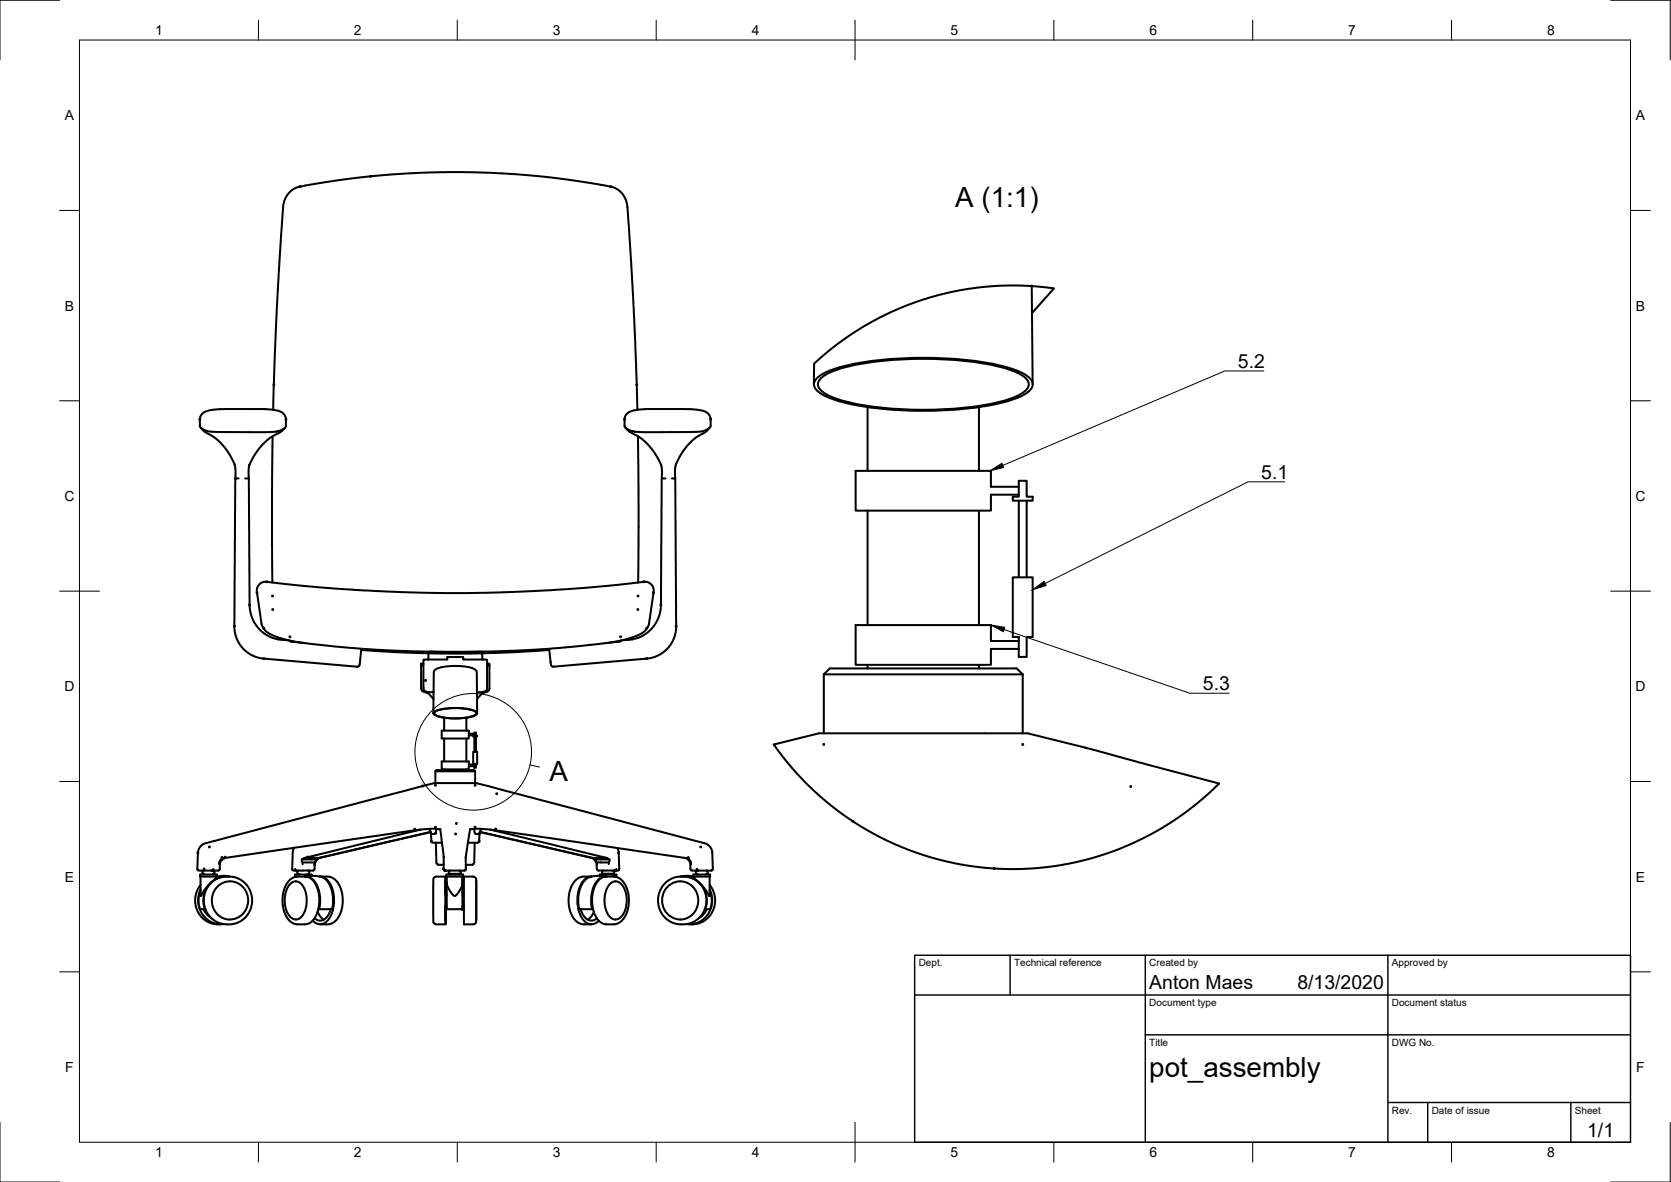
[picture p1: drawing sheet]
<svg xmlns="http://www.w3.org/2000/svg" width="420mm" height="297mm" viewBox="0 0 420 297" stroke-linecap="round" stroke-linejoin="round" font-family="sans-serif">
<!-- layer: Visible -->
<g fill="none" stroke="#000" stroke-width=".51">
<path d="M259.4 71.9l-3.6-.2-5.6 .2-4.4 .4-4.3 .6-4.3 .9-4.9 1.4-8 3.1-4.9 2.5-5.6 3.4-4.9 3.5-4 3.5-.2 .2-.1 5.2M259.4 71.9l5.6 .6-5.5 6.2M259.4 71.9l.3 24.7M205.8 94.7a27.3 27.3 0 0 1 11.8-3.8 99 99 0 0 1 34.9 1.2 13.5 13.5 0 0 1 6.7 3.2 2.03 2.03 0 0 1-.6 3.1 27.3 27.3 0 0 1-11.8 3.8 99 99 0 0 1-34.9-1.1 13.5 13.5 0 0 1-6.7-3.3 2.03 2.03 0 0 1 .6-3.1zM206.1 95.4a13 13 0 0 1 6.5-3.1 92.9 92.9 0 0 1 39.1 0l1.6 .4a8.3 8.3 0 0 1 5.3 3.3 2.08 2.08 0 0 1-1 2.4 26.3 26.3 0 0 1-11.4 3.6 95.6 95.6 0 0 1-33.6-1.1l-1.5-.4a8.3 8.3 0 0 1-5.3-3.3l-.1-.6zM50.5 107.5l1 1 2 1.1 1.4 1.2 2.3 2.6 1.9 3.6 .1 3.2M50.8 104l.6-.4 1-.4 2.6-.4h11.2l2.5 .2 1.7 .4 1 .7 .5 1.1v1.9l-.3 .5-.6 .4-1.1 .4-1 .1-13.9 .1-2.7-.2-1.3-.5-.7-.7v-2.2zM68.5 109.6v36.8M68.7 103l.8-22.7 .8-15.2 .9-13.2 .3-1.5 .6-1.3 1.2-1.2 1.4-.8 9.4-1.7 7.7-1 6.6-.6 14.1-.5 13.4 .2 7.9 .6 6.7 .7 13.3 2.2 1.5 .6 1.2 1.2 1.1 2.2 .5 5.6 1.3 23.2 .9 23.2M71.6 107.5l-1 1-3.2 2-1.8 1.7-2.3 3.4-.6 1.4-.2 1.1 .4 35.4 .8 2.5 .8 1.3 1 1.1 1.3 1 1.1 .6 2.2 .7M157.3 107.5l1 1 3 1.7 2.2 2.2 1.6 2.1 1.1 2.1 .3 2-.4 34.8-.5 1.7-.6 1.3-1.4 1.8-1 1-1.3 .7-2.5 .8M157.6 104l.8-.6 .9-.2 2.9-.4h10.5l2.9 .2 1.7 .4 1 .8 .4 1v1.9l-.2 .4-.8 .5-1.8 .5-13.8 .1-2.8-.2-1.4-.4-.8-.8v-2.1z"/>
<path d="M160.4 109.6l.2 17.1-.1 19.7M178.5 107.5l-1.1 1-1.9 1.1-1.5 1.2-2.4 2.9-1.7 3.2-.1 3.3M218.1 102.3v16M246.1 102.3v16M59.2 120.2h.8M59.2 120.2l-.3 37.5 .5 2.3 .9 1.9 1.3 1.5 1 .8 1.7 .9 1.6 .4 23.9 2 .6-.3 .1-.8M61.6 120.2h1M166.4 120.2h.9M168.9 120.2h.9M169.8 120.2l.2 37.6-.3 2.1-1.1 2.2-1.2 1.3-1 .8-1.6 .8-1.7 .5-23.9 2-.6-.3-.2-.8M218.1 128.3v28.8M246.1 128.3v28.8"/>
<path d="M256.2 120.8h1.9v4h1.6v1h-5v-1h1.5zM256.2 122.3h-7v-4h-34.1v10h34.1v-4h7M256.2 125.8v19.3M258.1 125.8v19.3M66.2 157.7l.9 1.1 2.1 1.1 2.9 .9 3.8 .7 8.7 1 10.1 .8 17.4 .5 10.8-.1 8.9-.3 9-.6 10-1 4.6-.7 3.8-1 2.5-1.2 1-1.2M66.3 157.8l-.5-.9-1.2-8.6 .2-.9 .6-.7 .5-.3 .8-.2 9.4 1 13.1 1 12 .6 10.1 .2h11.4l14.9-.6 10-.7 14.9-1.5 1.2 .6 .5 .8 .2 .6-1.2 8.7-.6 .9M254.7 145.1h5v15h-1.6v5h-1.9v-5h-1.5zM69.8 160.6l2.8 .3M72.9 161v.1l.3 .1 3.5 .4M90.5 166.3v.1M90.8 163.3l11.8 .7 11.1 .3 12.6-.3 11.8-.7M90.8 163.1l-.3 3.3"/>
<path d="M106.4 166.9l-.5-.1v6.1a1.36 1.36 0 0 0 1.4 1.1h.2M106.5 166.8l-.6 .5M107.2 173.9h.1M107.5 174l1.5 1.7M107.5 174h.1M107.7 164.2v1.5M107.9 163.8h13.1M109 179.2l.1-10.5 .6-.6 1-.4 3.3-.3 3.7 .2 1.4 .4 .7 .6 .2 10.6M109.1 179a12 12 0 0 1 7.5-1l1.8 .3a1.84 1.84 0 0 1 1.6 .9 3.9 3.9 0 0 1-3.4 1.3 15.4 15.4 0 0 1-7.2-.7l-.4-.6zM109.3 179a11.5 11.5 0 0 1 7.2-.9l1.7 .2a1.78 1.78 0 0 1 1.6 .9 3.8 3.8 0 0 1-3.3 1.2 14.9 14.9 0 0 1-6.9-.7l-.4-.5zM112.4 165.7l-5.9 .1v7.1a1.01 1.01 0 0 0 1 1h1.5M116.6 165.7l5.9 .1v7.1"/>
<path d="M116.6 165.7l-.1-.6h-4l-.1 .6M119.9 173.9h1.6M121.3 164.2v1.5M121.5 174h.1M121.7 173.9h.1M122.5 166.8l.6 .5v5.6a1.36 1.36 0 0 1-1.5 1.1l-1.7 1.7M122.5 172.9a1.01 1.01 0 0 1-1 1M122.5 166.9l.6-.1v.5M138.1 163.1l.3 3.3M138.4 166.3v.1M156 161l-.1 .2-3.6 .4M159.1 160.6l-2.7 .3"/>
<path d="M207.1 169.5h50.1M207.1 169.5l1.6-1.5h47l1.5 1.5M207.1 169.5v14.8M218.1 167.1v.9M246.1 167.1v.9M256.2 161.1h-7v-4h-34.1v10h34.1v-4h7M257.2 169.5v14.8M109.5 193.8a1.16 1.16 0 0 1 1.3-.3h7.4a1.1 1.1 0 0 1 1.3 .3M109.5 193.8h10M109.5 193.8v3M111.7 180.4v3.2M111.7 185.6v5.8"/>
<path d="M111.7 193.3v.2M117.3 180.4v3.2M117.3 185.6v5.8M117.3 193.3v.2M119 188.9h1v3h-.3v1h-.4v-1h-.3zM119.3 184.1h.4v.8h.3v.2h-1v-.2h.3zM119.3 192.1h-1.4v-.7h-6.8v1.9h6.8v-.8h1.4M119.3 184.4h-1.4v-.8h-6.8v2h6.8v-.8h1.4M119.3 185.1v3.8M119.5 193.8v3M119.7 185.1v3.8M122.6 197.5l-2.9-.7h-10.5l-57.7 15.1-1.2 .9-.4 .9-.3 4.8 .4 .3h3.5"/>
<path d="M122.6 197.5h.1M122.6 197.5l54.8 14.5 .9 .5 .7 1.2 .2 4.7-.3 .4h-3.5M272.9 187.9l-14.5-3.6h-52.5l-11.3 2.8 3.4 4.6 3.9 4.3 4.6 4.4 4.3 3.5 4.6 3.1 5.2 3 6.1 2.9 5.4 2 5.8 1.6 5.6 1.1 5.8 .6 6.3 .2 5.5-.3 5.5-.7 5.6-1.1 6.1-1.8a71.6 71.6 0 0 0 14.2-6.6l6.9-4.7 3.5-2.9 3.6-3.4-33.6-9M272.9 187.9h.1M49.6 218.4h.1M50.3 219.8h4.2v.5h-4.2zM50.9 219.5l.2 .1M51.2 218.8l-.2 .1-.1 .6M51.3 219.6v.2M53.5 218.8h.1M53.5 219.6v.2M53.6 218.8l.3 .1v.6"/>
<path d="M53.6 218.4l-.1 .4M53.9 219.5l-.1 .1M54.7 218.8h-1.2M54.7 218.8h.1M55.2 216.7l-.1 .5M55.6 216l-.4 .6v.1h.2M55.9 216l-.6 .9-.1 1.7-.4 .2M55.9 216h-.3M56.3 215.7l-.4 .3M74 213l-.4 1.3-.1 4.2 .3 .3h.7l-.3-.4M74.5 218.8h1.6M74.8 219.5l.1 .1"/>
<path d="M75.1 218.8l-.3 .1v.6M75.2 219.6v.2M75.9 216l.2 1.2M76 216h3.7M76.1 216.7h3M76.1 218.8h2.6M76.7 215.6h3.5l-.5 .4M76.7 215.6l-.8 .4M77.4 219.6v.2M77.5 218.8l.2 .1 .1 .6M77.8 219.5l-.1 .1M79.1 216.7v.5"/>
<path d="M79.3 216.6l-.3 2-.3 .2M79.7 216l-.6 .7M80 215.8l-.7 .8M80 215.8h.1M105.8 208.5l-29.1 7.1M107.7 208.3l.5 .5 .2 .8M108.3 209.1l-28.1 6.5M108.3 209.1l-28.3 6.7M108.4 209.3v.3M108.4 209.6h1M108.4 209.6l.1 2.1 2.6 .1M109.6 208.3l.1 .6-.3 .7"/>
<path d="M109.6 211.8l.1 5M109.7 216.8l.3 .4M110.1 217.2l1.4 .1M110.7 208.3l.9 7-.1 3.1 .4 .4M110.7 208.5l-2.2-.2-4.1 .3-48 7-.8 .4M111.9 218.8h.1M112 218.8h4.7M112.2 219.8h4.2v.5h-4.2zM112.8 219.5l3 .1M113.1 218.8l-.2 .1-.1 .6M113.2 219.6v.2M115.4 219.6v.2"/>
<path d="M115.5 218.8l.3 .1v.6M115.8 219.5l-.1 .1M116.7 218.8h.1M118.2 208.5l2.2-.2 4.2 .3 47.8 7 .8 .4M118.2 208.4l-1.1 6.9v3.2l-.4 .3M118.9 217.2l-1.8 .1M119.2 216.8l-.3 .4M119.4 211.8l-.2 5M119.4 208.3l-.1 .5 .2 .7M120.6 209.3l-.2 2.4-2.8 .1M120.6 209.1l28.3 6.5 .5 .4 .5 .8 .2 1.6M120.6 209l28.4 6.6h3.5"/>
<path d="M121.2 208.3l-.5 .6-.2 .7h-.9M123.2 208.5l29.3 7.1M148.8 215.6h.1M149 215.6l.8 .7 .3 .8M150.1 216.7h3M150.1 218.4l.4 .4M151.5 218.8h.9M151.5 218.8h-1M151.7 218.8l-.3 .1v.6M151.8 219.6v.2M152.4 218.8h1.4M152.5 215.6l.7 .4-.1 .7"/>
<path d="M153.1 216.7v.4M153.2 216h-3.7M153.8 218.8h.8M154 219.6v.2M154.1 218.8l.3 .3M154.4 219.1v.4M154.4 219.5h-3M154.6 218.8h.1M154.9 218.4l-.3 .4M155.2 213.1l.4 1 .1 4.4-.3 .3h-.8M172.5 215.7l.8 .7 .3 .8a1.63 1.63 0 0 0 .2 1.5l.2 .1M173 216h.2"/>
<path d="M173.2 216l.5 .7M173.5 216.7h.2M173.7 216.7l.1 .5M174.3 219.8h4.2v.5h-4.2zM174.9 219.5l.1 .1M175.2 218.4l.2 .4zM175.2 218.8l-.2 .1-.1 .6M175.3 219.6v.2M175.4 218.8h-1.3M177.5 219.6v.2M177.6 218.8l.3 .1v.6M177.9 219.5v.1"/>
<path d="M179.3 218.4h.1M50.4 223.8l-.5 2.1 .2 2 .2 .6h1.3M50.4 220.3l.1 4.9 1.5-2.3 2.3-2.2 .1-.4M50.4 222.4l-.9 1.6-.4 1.7 .2 2.2 .6 1.5 1.2 1.5 1.1 .7 1.6 .6 1.7 .1M50.4 223.6a6 6 0 0 0 5.8 8.6M51.1 228.5l.8 1.2 1.1 .9M52.9 222a6.8 6.8 0 0 1 6.6-1.4l1.6 .9 1.3 1.5 .8 1.8 .2 1.8-.4 1.8-.9 1.7-1.2 1.2-1.8 .8a6.3 6.3 0 0 1-7.6-3.9 6.2 6.2 0 0 1 1.4-6.2zM54.7 220.3h-.3l1.5-.2 1.9 .2M56.9 220.3l-1.4 .2-1.3 .4-1.3 1-.8 1.1-.7 1.4-.2 1.2v1.7l.3 1.2M57.8 221.5a4.8 4.8 0 0 1 4.7 5.4 4.8 4.8 0 0 1-5.9 4l-1.5-.7-1.1-1.2-.6-1.4-.1-1.9 .4-1.5 1.1-1.5 1.5-.9 1.5-.3M72.7 221.3l1.1-.8 1-.2a3.9 3.9 0 0 1 5 2.9 8.8 8.8 0 0 1-1.3 8.2 3.9 3.9 0 0 1-3.7 .9l-1-.2-1.3-1-.8-1.4-.5-1.8-.2-2.2 .3-1.7 .6-1.6zM74.3 220.3v.1"/>
<path d="M74.4 221.5a3.3 3.3 0 0 0-2.6 2.9 6.4 6.4 0 0 0 1.5 6.3l1.3 .4 1.2-.7 .9-1.5 .4-1.8-.1-2.1-.6-1.9-.9-1.2-1.1-.4M76.8 220.3l2.6-.2 1.9 .5 1.1 1 .8 1.5 .5 2.6-.2 2.8h-3.5M76.9 220.3l.8 .1 .8 .5 .6 .6 .7 1.3 .7 2.7-.2 3M78.4 220.1v-.3h-4.2v.5h.7M78.6 231.4a2.45 2.45 0 0 0 4.1-.5 8.6 8.6 0 0 0-.6-10l-1.1-.6h-.5l2.8 .2 .9 .5 .8 .9 .6 1.2 .4 1.4 .1 3-.6 2.3-1.3 1.7-1.5 .8h-2.2M79.9 229.1l.5 1 1 1M83.2 228.5a3.4 3.4 0 0 1-2.7 2.9l-1.4-.6M112 220.3h-2.4l-.3 .1-.4 .5v1.7v9l.6 .7h2.5M112 227.7h.3M112 224.9h.3M112 220.3v11.9zM112.3 221.8v6.7h4"/>
<path d="M112.3 221.8l.6 1.7 .8 1.2 .6 .5 .3-.2 .8-.9 .7-1.3 .2-1M112.3 220.3v1.5M116.3 221.8l.1 6.7M116.3 221.8l.1-1.5v4.6M116.3 227.7h.3M116.3 224.9h.3M116.3 220.3v1.5M116.4 227.7v.8M116.4 224.9v-3.7v7.3v-.8M116.7 220.3h2.5l.5 .6v10.7l-.5 .7h-2.5zM119.7 221.3v10M146 228.5a3.2 3.2 0 0 0 3.2 2.8l.9-.5"/>
<path d="M148.7 220.3l-2.6 .1-1.3 .8-1.3 1.9-.3 1.3-.2 1.6 .3 2.9 1.1 2.2 1 .8 .7 .3 2.6 .1M148.7 220.3a4.3 4.3 0 0 0-3.3 4 7.9 7.9 0 0 0 2 7.6 2.34 2.34 0 0 0 3.2-.5M149.3 229.2l-.8 1.3-.7 .6M150.8 220.1v-.3h4.2v.5h-.7M152.3 220.3l-.9 .1-.9 .6-1.2 1.8-.6 2.7 .2 3M152.4 220.3a3.7 3.7 0 0 0-3.1 2.9 8.7 8.7 0 0 0 1.3 8.2l1.2 .8 .6 .1M154.3 220.3l-4.1-.2-1.7 .2-1 .5-1 1.1-.6 1.3-.4 1.7-.1 1.8 .2 1.8h3.5M154.3 220.3l1 .2 .8 .5 1.1 1.4 .6 1.3 .3 1.5-.1 2.5-.6 2.1-1.2 1.7-1.6 .8h-2.2M154.8 221.5a3.3 3.3 0 0 1 2.6 2.9 6.4 6.4 0 0 1-1.5 6.3l-1.3 .4-1-.4-.9-1.1-.6-2.2v-2.2l.6-2.1 .9-1.2 1.1-.4M154.9 220.3v.1M167.3 221.9l1.1-.8 1.4-.6a6.1 6.1 0 0 1 7.7 7 6.1 6.1 0 0 1-9.8 3.5l-.9-.9-.9-1.4-.4-2.1v-1.3l.4-1.3 .7-1.3zM171 221.5a4.8 4.8 0 0 0-4.6 5.4 4.8 4.8 0 0 0 5.9 4l1.4-.7 1.3-1.6 .5-1.4v-1.9l-.5-1.4-1.3-1.5-1.4-.7-1.3-.2"/>
<path d="M171 220.3l2-.2 1.4 .2h-.2M172 220.3l1.4 .2 1.2 .4 1.1 .8 .9 .9 .7 1.3 .4 1.6v1.6l-.4 1.4M174.4 220.3l.1 .4 2.6 2.6 1.2 1.9 .1-4.9M177.7 228.5l-.8 1.2-1.1 1M178.4 223.8l.5 1.9-.2 2.3-.1 .5h-1.4M178.4 222.4l.7 1 .6 1.9v2.1l-.6 1.8-1 1.3-1.2 1-1.3 .6-2.2 .2M178.5 223.6a6 6 0 0 1-5.9 8.6"/>
</g>
<g fill="#000" stroke="#000" stroke-width=".25">
<circle cx="75.4" cy="46.9" r=".24"/>
<circle cx="93.2" cy="44.3" r=".24"/>
<circle cx="153.6" cy="46.9" r=".24"/>
<circle cx="259.4" cy="71.9" r=".24"/>
<circle cx="68.9" cy="96.7" r=".24"/>
<circle cx="160.1" cy="96.7" r=".24"/>
<circle cx="50.2" cy="105.4" r=".24"/>
<circle cx="71.9" cy="105.4" r=".24"/>
<circle cx="157" cy="105.4" r=".24"/>
<circle cx="178.7" cy="105.4" r=".24"/>
<circle cx="58.9" cy="157.4" r=".24"/>
<circle cx="62.8" cy="152" r=".24"/>
<circle cx="64.6" cy="148.9" r=".24"/>
<circle cx="66.3" cy="157.9" r=".24"/>
<circle cx="67.1" cy="146.2" r=".24"/>
<circle cx="68.5" cy="149.8" r=".24"/>
<circle cx="68.6" cy="153.2" r=".24"/>
<circle cx="160.4" cy="153.2" r=".24"/>
<circle cx="160.4" cy="149.8" r=".24"/>
<circle cx="161.9" cy="146.2" r=".24"/>
<circle cx="162.6" cy="157.9" r=".24"/>
<circle cx="164.3" cy="148.9" r=".24"/>
<circle cx="166.2" cy="152" r=".24"/>
<circle cx="170" cy="157.4" r=".24"/>
<circle cx="66.3" cy="165.5" r=".24"/>
<circle cx="72.9" cy="160" r=".24"/>
<circle cx="107" cy="171" r=".24"/>
<circle cx="107.2" cy="173.9" r=".24"/>
<circle cx="121.7" cy="173.9" r=".24"/>
<circle cx="121.8" cy="173.9" r=".24"/>
<circle cx="156" cy="160" r=".24"/>
<circle cx="162.6" cy="165.5" r=".24"/>
<circle cx="106.3" cy="197.5" r=".24"/>
<circle cx="109.5" cy="197.3" r=".24"/>
<circle cx="119.5" cy="197.3" r=".24"/>
<circle cx="124.9" cy="199.5" r=".24"/>
<circle cx="207.1" cy="187.1" r=".24"/>
<circle cx="257.1" cy="187.1" r=".24"/>
<circle cx="284.3" cy="197.7" r=".24"/>
<circle cx="49.8" cy="214.3" r=".24"/>
<circle cx="51.3" cy="218.4" r=".24"/>
<circle cx="52.7" cy="212.8" r=".24"/>
<circle cx="53.5" cy="218.8" r=".24"/>
<circle cx="53.5" cy="218.7" r=".24"/>
<circle cx="55.8" cy="215.5" r=".24"/>
<circle cx="56.3" cy="215.7" r=".24"/>
<circle cx="56.6" cy="215.4" r=".24"/>
<circle cx="77.4" cy="215.4" r=".24"/>
<circle cx="79.1" cy="217.3" r=".24"/>
<circle cx="104.3" cy="208.4" r=".24"/>
<circle cx="108.5" cy="211.4" r=".24"/>
<circle cx="109.5" cy="207.9" r=".24"/>
<circle cx="109.5" cy="209.4" r=".24"/>
<circle cx="111.5" cy="218.4" r=".24"/>
<circle cx="111.9" cy="218.8" r=".24"/>
<circle cx="114.5" cy="209.6" r=".24"/>
<circle cx="114.7" cy="206.9" r=".24"/>
<circle cx="119.4" cy="207.9" r=".24"/>
<circle cx="120.5" cy="211.4" r=".24"/>
<circle cx="120.5" cy="209.6" r=".24"/>
<circle cx="124.6" cy="208.4" r=".24"/>
<circle cx="154.6" cy="218.8" r=".24"/>
<circle cx="155.5" cy="214.3" r=".24"/>
<circle cx="173.1" cy="215.5" r=".24"/>
<circle cx="175.3" cy="218.8" r=".24"/>
<circle cx="175.4" cy="218.8" r=".24"/>
<circle cx="176.2" cy="212.8" r=".24"/>
<circle cx="214.5" cy="206.4" r=".24"/>
<circle cx="250" cy="218.3" r=".24"/>
<circle cx="76.7" cy="220.3" r=".24"/>
<circle cx="116.3" cy="228.5" r=".24"/>
<circle cx="116.3" cy="221.8" r=".24"/>
<circle cx="116.3" cy="220.3" r=".24"/>
<circle cx="152.4" cy="220.3" r=".24"/>
</g>
<g fill="#000">
<circle cx="104.2" cy="208.7" r=".25"/>
<circle cx="111.6" cy="217.5" r=".25"/>
<circle cx="117.1" cy="217.5" r=".25"/>
<circle cx="124.7" cy="208.7" r=".25"/>
<circle cx="154.6" cy="218.8" r=".25"/>
<circle cx="154.9" cy="218.8" r=".25"/>
</g>
<!-- layer: Border -->
<g fill="none" stroke="#000" stroke-width=".25">
<path d="M15 .1h-15v15M20 10.1h390v276.9h-390zM65 5.1v5M115 5.1v5M165 5.1v5M215 5.1v10M265 5.1v5M315 5.1v5M365 5.1v5M405 .1h15v15M15 52.9h5M410 52.9h5"/>
<path d="M15 100.7h5M410 100.7h5M15 148.6h10M405 148.6h10M15 196.4h5M410 196.4h5M15 244.2h5M410 244.2h5M0 282.1v14.9h15M65 287v5M115 287v5M165 287v5"/>
<path d="M215 282.1v9.9M265 287v5M315 287v5M365 287v5M420 282.1v14.9h-15"/>
</g>
<!-- layer: TitleBlock -->
<path d="M230 240.1h180v46.9h-180zM230 250h180M254 240.1v9.9M288 240.1v46.9M349 240.1v46.9M288 260.1h122M349 277.1h61M359 277.1v9.9M395 277.1v9.9" fill="none" stroke="#000" stroke-width=".36"/>
<!-- layer: Annotations -->
<g fill="none" stroke="#000" stroke-width=".25">
<path d="M317.8 93.2h-9.8l-55.8 23.8M323 121.1h-9.2l-51 25.5M252.5 158.2l46.7 16h9.8M133.3 192.2l2.3 .6"/>
<circle cx="119" cy="188.9" r="14.7"/>
</g>
<path d="M248.9 118.3l3-1.9 .5 1.1zM249.2 157.1l3.4 .6-.3 1.1zM259.7 148.2l2.8-2.1 .5 1.1z" fill="#000" stroke="#000" stroke-width=".25"/>
<g font-size="7">
<text x="240.2" y="52">A (1:1)</text>
<text x="138.1" y="196.4">A</text>
<text x="289" y="270.6">pot_assembly</text>
</g>
<g font-size="4.9">
<text x="311.3" y="92.5">5.2</text>
<text x="317.1" y="120.4">5.1</text>
<text x="302.5" y="173.5">5.3</text>
<text x="289" y="248.5">Anton Maes</text>
<text x="326.2" y="248.5">8/13/2020</text>
<text x="399.1" y="285.7">1/1</text>
</g>
<g font-size="3.5">
<text x="39" y="8.8">1</text>
<text x="89" y="8.8">2</text>
<text x="139" y="8.8">3</text>
<text x="189" y="8.8">4</text>
<text x="239" y="8.8">5</text>
<text x="289" y="8.8">6</text>
<text x="339" y="8.8">7</text>
<text x="389" y="8.8">8</text>
<text x="16.3" y="30.2">A</text>
<text x="411.3" y="30.2">A</text>
<text x="16.3" y="78">B</text>
<text x="411.3" y="78">B</text>
<text x="16.2" y="125.9">C</text>
<text x="411.2" y="125.9">C</text>
<text x="16.2" y="173.7">D</text>
<text x="411.2" y="173.7">D</text>
<text x="16.3" y="221.6">E</text>
<text x="411.3" y="221.6">E</text>
<text x="16.4" y="269.4">F</text>
<text x="411.4" y="269.4">F</text>
<text x="39" y="290.8">1</text>
<text x="89" y="290.8">2</text>
<text x="139" y="290.8">3</text>
<text x="189" y="290.8">4</text>
<text x="239" y="290.8">5</text>
<text x="289" y="290.8">6</text>
<text x="339" y="290.8">7</text>
<text x="389" y="290.8">8</text>
</g>
<g font-size="2.5">
<text x="231" y="242.9">Dept.</text>
<text x="255" y="242.9">Technical reference</text>
<text x="289" y="242.9">Created by</text>
<text x="350" y="242.9">Approved by</text>
<text x="289" y="252.8">Document type</text>
<text x="350" y="252.8">Document status</text>
<text x="289" y="262.9">Title</text>
<text x="350" y="262.9">DWG No.</text>
<text x="350" y="279.9">Rev.</text>
<text x="360" y="279.9">Date of issue</text>
<text x="396" y="279.9">Sheet</text>
</g>
</svg>
